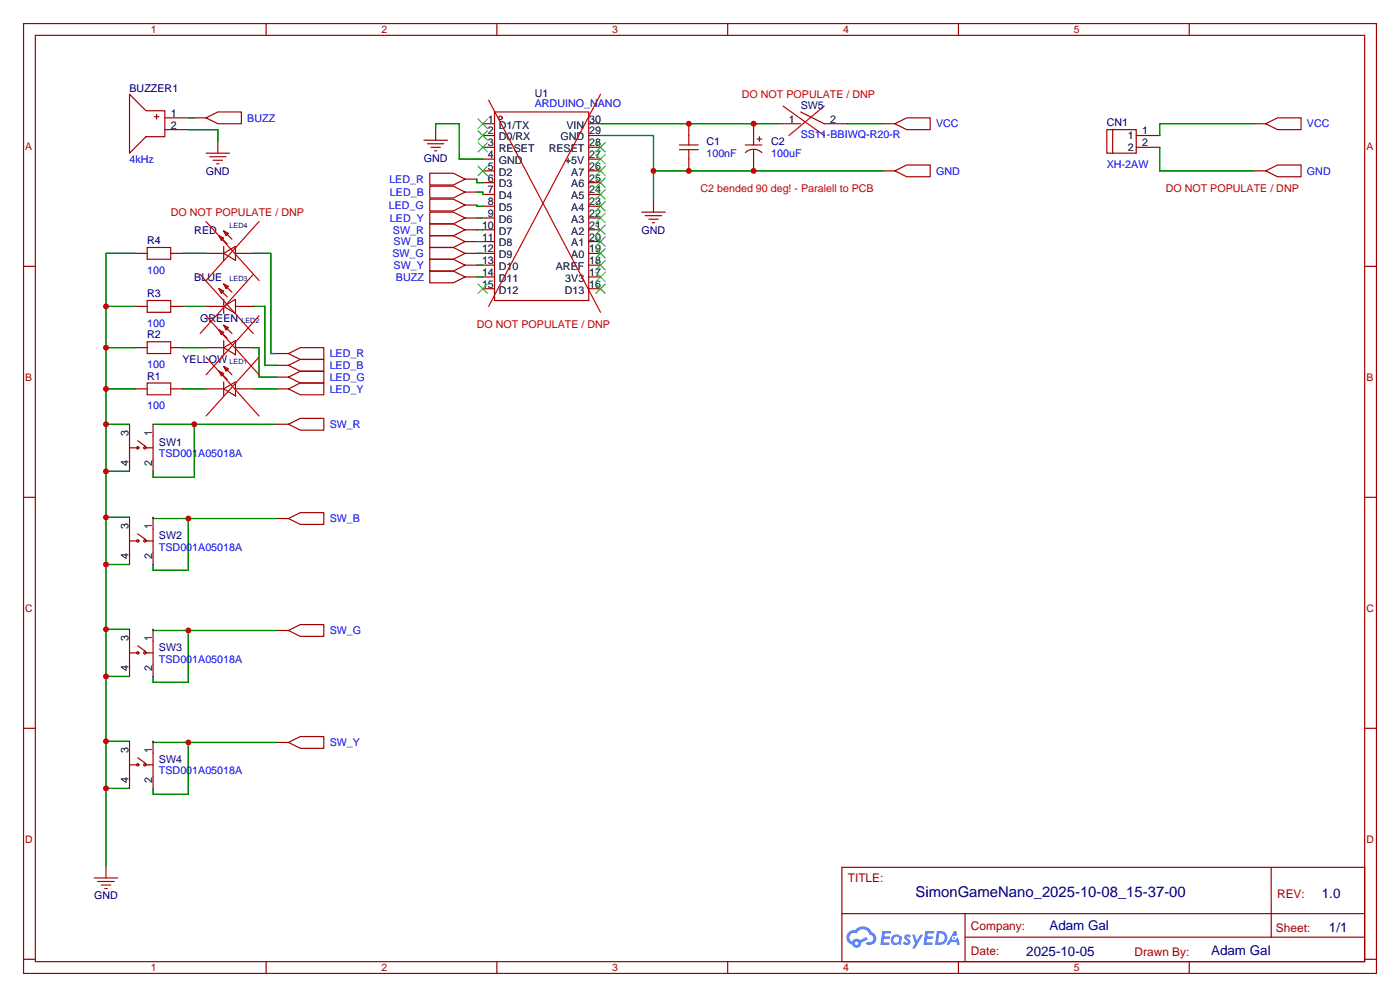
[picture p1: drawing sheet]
<svg xmlns="http://www.w3.org/2000/svg" width="302mm" height="215mm" viewBox="0 0 302 215" stroke-linecap="round" stroke-linejoin="round" font-family="sans-serif">
<g fill="none" stroke="#a10000" stroke-width=".25">
<path d="M5.1 5.1h291.8v204.7h-291.8zM7.6 7.6h286.8v199.7h-286.8zM57.4 5.1v2.5M107.2 5.1v2.5M157 5.1v2.5M206.8 5.1v2.5M256.5 5.1v2.5M5.1 57.4h2.5M294.4 57.4h2.5M5.1 107.2h2.5M294.4 107.2h2.5M5.1 157h2.5"/>
<path d="M294.4 157h2.5M181.6 186.9h112.8v20.4h-112.8zM181.6 196.9h112.7M208.2 196.9v10.2M274.2 187v15M5.1 206.8h2.5M57.4 207.3v2.5M107.2 207.3v2.5M157 207.3v2.5M206.8 207.3v2.5M208.2 202h86.1M256.5 207.3v2.5"/>
<path d="M294.4 206.8h2.5"/>
</g>
<g fill="#5487ff">
<path d="M195.3 201.6l.5-.2 .4 .1 .3 .2-.3 .5a.33 .33 0 0 0-.2-.3 .33 .33 0 0 0-.4 .1l.1 .1a.86 .86 0 0 1 .6 .6 .86 .86 0 0 1-.3 .9l-.6 .1-.6-.4 .3-.4 .5 .3 .3-.1-.1-.2a.88 .88 0 0 1-.5-1.3z"/>
<path d="M196.8 201.4h.5l.5 1.3 .7-1.3h.6l-1.7 3.1h-.6l.6-1.2z"/>
<path d="M190.3 200.7h1.7l.2 .1-.1 .4h-1.3v.6h1l.3 .3-.3 .2h-1.1l-.1 .8 1.2 .1 .1 .2-.1 .2h-1.9z"/>
<path d="M199.6 200.7h1.7l.2 .1-.1 .4h-1.3l-.1 .6h1.1l.2 .3-.2 .2h-1.1l-.1 .8 1.2 .1 .1 .2-.1 .2h-1.9z"/>
<path d="M205.8 200.7h.5l.2 .9-.4 .2a.5 .5 0 0 0-.7 .2 .5 .5 0 0 0 .3 .7 .5 .5 0 0 0 .6-.5l.3-.1 .5 1.5h-.6l-.2-.6h-1.2l-.3 .6h-.7z"/>
<path d="M202.1 200.7l-.4 2.9h.9a1.51 1.51 0 0 0 1.8-1.5 1.51 1.51 0 0 0-1.8-1.4zM202.6 201.2a1.02 1.02 0 0 1 1.2 1.1 1.02 1.02 0 0 1-1.5 .8z"/>
<path d="M192.6 201.7a1.11 1.11 0 0 0-.3 1.6 1.11 1.11 0 0 0 1.6 .2l.4 .1 .2-1.6-.4-.2a1.02 1.02 0 0 0-1.5-.1zM192.6 202.5a.7 .7 0 0 1 1.4 0 .7 .7 0 0 1-1.4 0z"/>
<path d="M183.1 200.9a1.58 1.58 0 0 0 .7 2.7 1.01 1.01 0 0 0 1.2 .7 1.01 1.01 0 0 0 .8-1.1l1.4-.7-.3-.6-1.4 .7a1.03 1.03 0 0 0-1.7 .4 1 1 0 0 1-.5-1.4 1 1 0 0 1 1.5-.4 1.49 1.49 0 0 1 1.5-.9 1.49 1.49 0 0 1 1.3 1.2 .82 .82 0 0 1 .8 1 .82 .82 0 0 1-1.2 .5l-.3 .2v.3a1.4 1.4 0 0 0 2-.6 1.4 1.4 0 0 0-.8-2 2.19 2.19 0 0 0-3.7-.4l-.8 .1zM184.4 203.3a.4 .4 0 0 1 .8 0 .4 .4 0 0 1-.8 0z"/>
<circle cx="205.8" cy="202.2" r=".19"/>
</g>
<g fill="none" stroke="#a10000" stroke-width=".25">
<path d="M27.9 20.3l3.6 3.6h4.1v5.6h-4.1l-3.6 3.5zM33.3 25.1h1M33.8 24.6v1.1M35.6 25.4h5M35.6 27.9h5M41.9 25.4h2.5M44.4 25.4l2.6-1.3h5.1v2.6h-5.1zM44.4 33h5.1M45.2 33.8h3.6M46 34.5h2M46.7 35.3h.5M47 30.5v2.5"/>
<path d="M91.4 30.2h5.1M92.2 31h3.6M92.7 37.3h5.1l2.5 1.3-2.5 1.3h-5.1zM93 31.8h2M93.7 32.5h.5M94 27.7v2.5M100.3 38.6h2.6M104.1 26.7h2.6M104.1 29.2h2.6M104.1 31.8h2.6M104.1 34.3h2.6M104.1 36.8h2.6"/>
<path d="M104.1 39.4h2.6M106.7 24.1h20.3v40.7h-20.3zM127 26.7h2.5M127 29.2h2.5M127 31.8h2.5M127 34.3h2.5M127 36.8h2.5M127 39.4h2.5M146.6 32.3h4M146.6 31.2h4M148.6 26.7v4.5M148.6 32.3v4.5"/>
<path d="M160.8 31.2h3.5M160.8 32.9a2.54 2.54 0 0 1 3.5 0M162.6 26.7v4.5M162.6 32.3v4.5M163.3 30h1M163.8 29.5v1M167.6 26.7h5.1M172.7 24.1l5.1 2.6h5.1M190.5 26.7h2.5M190.5 36.8h2.5M193 26.7l2.6-1.3h5.1v2.5h-5.1zM193 36.8l2.6-1.2h5.1v2.5h-5.1z"/>
<path d="M240 27.9h5.1v5.1h-5.1zM240 27.9h-1.2v5.1h1.2M245.1 29.2h5.1M245.1 31.8h5.1M270.5 26.7h2.5M270.5 36.8h2.5M273 26.7l2.6-1.3h5.1v2.5h-5.1zM273 36.8l2.6-1.2h5.1v2.5h-5.1zM29.2 54.6h2.5M31.7 53.3h5.1v2.6h-5.1zM36.8 54.6h2.6M44.4 54.6h3.9"/>
<path d="M47.2 50.8l1.1 .5-.5 .5zM47.2 50.8l1.8 1.8M48.3 54.6l2.5-1.5v3zM48.3 49.8l1 .5-.5 .5zM48.3 49.8l1.7 1.8M48.3 53.1v3M50.8 54.6h3.8M92.7 55.9h5.1l2.5 1.3-2.5 1.2h-5.1zM92.7 53.3h5.1l2.5 1.3-2.5 1.3h-5.1zM92.7 50.8h5.1l2.5 1.3-2.5 1.2h-5.1zM92.7 48.3h5.1l2.5 1.2-2.5 1.3h-5.1zM92.7 45.7h5.1l2.5 1.3-2.5 1.3h-5.1z"/>
<path d="M92.7 42.9h5.1l2.5 1.3-2.5 1.3h-5.1zM92.7 40.1h5.1l2.5 1.3-2.5 1.3h-5.1zM92.7 58.4h5.1l2.5 1.3-2.5 1.3h-5.1zM100.3 47h2.6M100.3 49.5h2.6M100.3 52.1h2.6M100.3 54.6h2.6M100.3 57.2h2.6M100.3 59.7h2.6M100.3 44.2h2.6M100.3 41.4h2.6M104.1 41.9h2.6"/>
<path d="M104.1 44.4h2.6M104.1 47h2.6M104.1 49.5h2.6M104.1 52.1h2.6M104.1 54.6h2.6M104.1 57.2h2.6M104.1 59.7h2.6M127 41.9h2.5M127 44.4h2.5M127 47h2.5M127 49.5h2.5M127 52.1h2.5"/>
<path d="M127 54.6h2.5M127 57.2h2.5M127 59.7h2.5M138.4 45.7h5.1M139.2 46.5h3.5M140 47.2h2M140.7 48h.5M141 43.2v2.5M29.2 74.9h2.5M29.2 66h2.5M31.7 73.7h5.1v2.5h-5.1zM31.7 64.8h5.1v2.5h-5.1z"/>
<path d="M36.8 74.9h2.6M36.8 66h2.6M44.4 74.9h3.9M44.4 66h3.9M47.2 71.1l1.1 .5-.5 .5zM47.2 62.2l1.1 .5-.5 .5zM47.2 71.1l1.8 1.8M47.2 62.2l1.8 1.8M48.3 74.9l2.5-1.5v3.1zM48.3 70.1l1 .5-.5 .5zM48.3 66l2.5-1.5v3.1zM48.3 61.2l1 .5-.5 .5z"/>
<path d="M48.3 79l1 .5-.5 .5zM48.3 64.5v3.1M48.3 73.4v3.1M48.3 70.1l1.7 1.8M48.3 61.2l1.7 1.8M48.3 79l1.7 1.8M50.8 74.9h3.8M50.8 66h3.8M59.7 78.7h2.5M59.7 76.2h2.5M62.2 78.7l2.6-1.2h5v2.5h-5zM62.2 76.2l2.6-1.3h5v2.6h-5z"/>
<path d="M104.1 62.2h2.6M127 62.2h2.5M27.9 91.4v10.2M27.9 96.5h1.8M29.2 83.8h2.5M29.7 95l1.8 1.3M31.2 96.5h1.8M31.7 82.5h5.1v2.6h-5.1zM33 91.4v10.2M36.8 83.8h2.6M44.4 83.8h3.9M47.2 80l1.1 .5-.5 .5z"/>
<path d="M47.2 80l1.8 1.8M48.3 83.8l2.5-1.5v3zM48.3 82.3v3M50.8 83.8h3.8M59.7 91.4h2.5M59.7 83.8h2.5M59.7 81.3h2.5M62.2 91.4l2.6-1.2h5v2.5h-5zM62.2 83.8l2.6-1.3h5v2.6h-5zM62.2 81.3l2.6-1.3h5v2.5h-5zM27.9 111.5v10.2M27.9 116.6h1.8"/>
<path d="M29.7 115.1l1.8 1.2M31.2 116.6h1.8M33 111.5v10.2M59.7 111.8h2.5M62.2 111.8l2.6-1.3h5v2.5h-5zM27.9 135.6v10.2M29.7 139.2l1.8 1.3M33 135.6v10.2M59.7 135.9h2.5M62.2 135.9l2.6-1.3h5v2.6h-5zM27.9 159.8v10.1M27.9 140.7h1.8"/>
<path d="M31.2 140.7h1.8M33 159.8v10.1M27.9 164.8h1.8M29.7 163.3l1.8 1.3M31.2 164.8h1.8M59.7 160h2.5M62.2 160l2.6-1.2h5v2.5h-5zM20.3 189.2h5.1M21.1 190h3.5M21.8 190.8h2.1M22.6 191.5h.5M22.9 186.7v2.5"/>
<circle cx="107.9" cy="25.4" r=".38"/>
<circle cx="29.7" cy="96.5" r=".25"/>
<circle cx="31.2" cy="96.5" r=".25"/>
<circle cx="29.7" cy="116.6" r=".25"/>
<circle cx="31.2" cy="116.6" r=".25"/>
<circle cx="29.7" cy="140.7" r=".25"/>
<circle cx="31.2" cy="140.7" r=".25"/>
<circle cx="29.7" cy="164.8" r=".25"/>
<circle cx="31.2" cy="164.8" r=".25"/>
</g>
<g fill="none" stroke="#3c3" stroke-width=".25">
<path d="M103.1 25.7l2.1 2M103.1 28.2l2.1 2M103.1 30.7l2.1 2.1M103.1 35.8l2.1 2M105.2 25.7l-2.1 2M105.2 28.2l-2.1 2M105.2 30.7l-2.1 2.1M105.2 35.8l-2.1 2M128.5 38.4l2.1 2M128.5 35.8l2.1 2M128.5 33.3l2.1 2M128.5 30.7l2.1 2.1"/>
<path d="M130.6 38.4l-2.1 2M130.6 35.8l-2.1 2M130.6 33.3l-2.1 2M130.6 30.7l-2.1 2.1M128.5 58.7l2.1 2M128.5 56.1l2.1 2.1M128.5 53.6l2.1 2M128.5 51.1l2.1 2M128.5 48.5l2.1 2M128.5 46l2.1 2M128.5 43.4l2.1 2.1M128.5 40.9l2.1 2"/>
<path d="M130.6 58.7l-2.1 2M130.6 56.1l-2.1 2.1M130.6 53.6l-2.1 2M130.6 51.1l-2.1 2M130.6 48.5l-2.1 2M130.6 46l-2.1 2M130.6 43.4l-2.1 2.1M130.6 40.9l-2.1 2M103.1 61.2l2.1 2M105.2 61.2l-2.1 2M128.5 61.2l2.1 2M130.6 61.2l-2.1 2"/>
</g>
<g fill="none" stroke="#008700" stroke-width=".25">
<path d="M40.6 25.4h1.3M40.6 27.9h6.4v2.6M94 27.7v-1h5.1v7.6h5M102.9 38.6v.8h1.2M129.5 29.2h11.5v14M129.5 26.7h38.1M141 36.8h49.5M182.9 26.7h7.6M250.2 31.8v5h20.3M270.5 26.7h-20.3v2.5M29.2 54.6h-6.3v132.1M39.4 54.6h5"/>
<path d="M54.6 54.6h3.8v21.6h1.3M102.9 54.6h1.2M102.9 57.2h1.2M102.9 52.1h1.2M102.9 49.5h1.2M102.9 47h1.2M102.9 44.2v.2h1.2M102.9 41.4h1.2v.5M102.9 59.7h1.2M22.9 74.9h6.3M22.9 66h6.3M39.4 74.9h5"/>
<path d="M39.4 66h5M54.6 74.9h1.3v6.4h3.8M54.6 66h2.5v12.7h2.6M22.9 83.8h6.3M22.9 91.4h5M33 91.4h26.7M39.4 83.8h5M41.9 91.4v11.5h-8.9v-1.3M54.6 83.8h5.1M22.9 101.6h5M22.9 111.5h5M33 111.5v.3h26.7"/>
<path d="M40.6 111.8v11.1h-7.6v-1.2M22.9 121.7h5M22.9 135.6h5M33 135.6v.3h26.7M40.6 135.9v11.2h-7.6v-1.3M22.9 145.8h5M22.9 159.8h5M33 159.8v.2h26.7M22.9 169.9h5M40.6 160v11.2h-7.6v-1.3"/>
</g>
<path d="M105.4 21.6l24.1 45.7M129.5 20.3l-24.1 45.7M168.9 22.9l8.9 6.3M177.8 22.9l-7.6 6.3M43.2 59.2l11.4 12.7M44.4 47.8l11.5 12.7M54.6 59.2l-11.4 12.7M55.9 47.8l-11.5 12.7M44.4 68.1l11.5 12.7M44.4 77l11.5 12.7M55.9 68.1l-11.5 12.7M55.9 77l-11.5 12.7" fill="none" stroke="#c00" stroke-width=".25"/>
<g fill="#c00">
<circle cx="22.9" cy="66" r=".63"/>
<circle cx="22.9" cy="74.9" r=".63"/>
<circle cx="22.9" cy="83.8" r=".63"/>
<circle cx="22.9" cy="91.4" r=".63"/>
<circle cx="22.9" cy="101.6" r=".63"/>
<circle cx="22.9" cy="111.5" r=".63"/>
<circle cx="22.9" cy="121.7" r=".63"/>
<circle cx="22.9" cy="135.6" r=".63"/>
<circle cx="22.9" cy="145.8" r=".63"/>
<circle cx="22.9" cy="159.8" r=".63"/>
<circle cx="22.9" cy="169.9" r=".63"/>
<circle cx="41.9" cy="91.4" r=".63"/>
<circle cx="141" cy="36.8" r=".63"/>
<circle cx="148.6" cy="36.8" r=".63"/>
<circle cx="162.6" cy="36.8" r=".63"/>
<circle cx="148.6" cy="26.7" r=".63"/>
<circle cx="162.6" cy="26.7" r=".63"/>
<circle cx="40.6" cy="111.8" r=".63"/>
<circle cx="40.6" cy="135.9" r=".63"/>
<circle cx="40.6" cy="160" r=".63"/>
</g>
<text font-size="3.2" fill="#000080" x="197.5" y="193.3">SimonGameNano_2025-10-08_15-37-00</text>
<g font-size="2.9" fill="#000080">
<text x="285.1" y="193.5">1.0</text>
<text x="226.4" y="200.4">Adam Gal</text>
<text x="286.7" y="200.9">1/1</text>
<text x="221.4" y="206">2025-10-05</text>
<text x="261.3" y="205.9">Adam Gal</text>
</g>
<g font-size="2.6" fill="#a00000">
<text x="182.9" y="190.1">TITLE:</text>
<text x="275.5" y="193.5">REV:</text>
<text x="209.5" y="200.4">Company:</text>
<text x="275.2" y="200.8">Sheet:</text>
<text x="209.5" y="205.9">Date:</text>
<text x="244.8" y="205.9">Drawn By:</text>
</g>
<g font-size="2.3" fill="#000080">
<text x="27.9" y="19.9">BUZZER1</text>
<text x="115.4" y="20.8">U1</text>
<text x="172.7" y="23.4">SW5</text>
<text x="238.8" y="27.2">CN1</text>
<text x="91.4" y="34.8">GND</text>
<text x="152.4" y="31.3">C1</text>
<text x="166.4" y="31.3">C2</text>
<text x="44.4" y="37.6">GND</text>
<text x="31.7" y="52.6">R4</text>
<text x="41.9" y="50.3">RED</text>
<text x="138.4" y="50.3">GND</text>
<text x="31.7" y="64.1">R3</text>
<text x="41.9" y="60.5">BLUE</text>
<text x="43.2" y="69.4">GREEN</text>
<text x="31.7" y="72.9">R2</text>
<text x="31.7" y="81.8">R1</text>
<text x="39.4" y="78.3">YELLOW</text>
<text x="34.3" y="96.1">SW1</text>
<text x="34.3" y="116.1">SW2</text>
<text x="34.3" y="140.3">SW3</text>
<text x="34.3" y="164.4">SW4</text>
<text x="20.3" y="193.8">GND</text>
</g>
<g font-size="2.3" fill="#00f">
<text x="115.4" y="23.1">ARDUINO_NANO</text>
<text x="53.3" y="26.2">BUZZ</text>
<text x="172.7" y="29.8">SS11-BBIWQ-R20-R</text>
<text x="201.9" y="27.5">VCC</text>
<text x="281.9" y="27.5">VCC</text>
<text x="27.9" y="35.1">4kHz</text>
<text x="152.4" y="33.8">100nF</text>
<text x="166.4" y="33.8">100uF</text>
<text x="84" y="39.4">LED_R</text>
<text x="201.9" y="37.6">GND</text>
<text x="238.8" y="36.1">XH-2AW</text>
<text x="281.9" y="37.6">GND</text>
<text x="83.9" y="45">LED_G</text>
<text x="84.1" y="47.8">LED_Y</text>
<text x="84.1" y="42.2">LED_B</text>
<text x="84.8" y="50.3">SW_R</text>
<text x="84.9" y="52.9">SW_B</text>
<text x="31.7" y="59">100</text>
<text x="84.6" y="55.4">SW_G</text>
<text x="84.9" y="58">SW_Y</text>
<text x="85.4" y="60.5">BUZZ</text>
<text x="31.7" y="70.4">100</text>
<text x="71.1" y="77">LED_R</text>
<text x="31.7" y="79.3">100</text>
<text x="71.1" y="82.1">LED_G</text>
<text x="71.1" y="79.5">LED_B</text>
<text x="31.7" y="88.2">100</text>
<text x="71.1" y="84.6">LED_Y</text>
<text x="71.1" y="92.2">SW_R</text>
<text x="34.3" y="98.6">TSD001A05018A</text>
<text x="71.1" y="112.6">SW_B</text>
<text x="34.3" y="118.7">TSD001A05018A</text>
<text x="71.1" y="136.7">SW_G</text>
<text x="34.3" y="142.8">TSD001A05018A</text>
<text x="71.1" y="160.8">SW_Y</text>
<text x="34.3" y="166.9">TSD001A05018A</text>
</g>
<g font-size="2.3" fill="#c00">
<text x="160" y="21.1">DO NOT POPULATE / DNP</text>
<text x="151.1" y="41.4">C2 bended 90 deg! - Paralell to PCB</text>
<text x="251.5" y="41.4">DO NOT POPULATE / DNP</text>
<text x="36.8" y="46.5">DO NOT POPULATE / DNP</text>
<text x="102.9" y="70.7">DO NOT POPULATE / DNP</text>
</g>
<g font-size="2.3">
<text x="36.8" y="25.2">1</text>
<text x="36.8" y="27.7">2</text>
<text x="105.3" y="26.4">1</text>
<text x="105.3" y="29">2</text>
<text x="107.6" y="27.7">D1/TX</text>
<text x="122.2" y="27.7">VIN</text>
<text x="127.1" y="29">29</text>
<text x="127.1" y="26.4">30</text>
<text x="170.2" y="26.4">1</text>
<text x="179.1" y="26.4">2</text>
<text x="243.3" y="30">1</text>
<text x="246.4" y="29">1</text>
<text x="105.3" y="31.5">3</text>
<text x="105.3" y="34.1">4</text>
<text x="107.6" y="30.3">D0/RX</text>
<text x="107.6" y="32.8">RESET</text>
<text x="107.6" y="35.3">GND</text>
<text x="118.4" y="32.8">RESET</text>
<text x="120.9" y="30.3">GND</text>
<text x="121.9" y="35.3">+5V</text>
<text x="127.1" y="34.1">27</text>
<text x="127.1" y="31.5">28</text>
<text x="243.3" y="32.5">2</text>
<text x="246.4" y="31.5">2</text>
<text x="105.3" y="36.6">5</text>
<text x="105.3" y="39.1">6</text>
<text x="105.3" y="41.7">7</text>
<text x="107.6" y="37.9">D2</text>
<text x="107.6" y="40.4">D3</text>
<text x="123.2" y="40.4">A6</text>
<text x="123.2" y="37.9">A7</text>
<text x="127.1" y="41.7">24</text>
<text x="127.1" y="39.1">25</text>
<text x="127.1" y="36.6">26</text>
<text x="105.3" y="44.2">8</text>
<text x="105.3" y="46.8">9</text>
<text x="107.6" y="43">D4</text>
<text x="107.6" y="45.5">D5</text>
<text x="123.2" y="45.5">A4</text>
<text x="123.2" y="43">A5</text>
<text x="127.1" y="46.8">22</text>
<text x="127.1" y="44.2">23</text>
<text x="104" y="49.3">10</text>
<text x="104" y="51.8">11</text>
<text x="107.6" y="48">D6</text>
<text x="107.6" y="50.6">D7</text>
<text x="107.6" y="53.1">D8</text>
<text x="123.2" y="53.1">A1</text>
<text x="123.2" y="50.6">A2</text>
<text x="123.2" y="48">A3</text>
<text x="127.1" y="51.8">20</text>
<text x="127.1" y="49.3">21</text>
<text x="104" y="54.4">12</text>
<text x="104" y="56.9">13</text>
<text x="104" y="59.5">14</text>
<text x="107.6" y="55.7">D9</text>
<text x="107.6" y="58.2">D10</text>
<text x="119.9" y="58.2">AREF</text>
<text x="123.2" y="55.7">A0</text>
<text x="127.1" y="59.5">17</text>
<text x="127.1" y="56.9">18</text>
<text x="127.1" y="54.4">19</text>
<text x="104" y="62">15</text>
<text x="107.6" y="60.7">D11</text>
<text x="107.6" y="63.3">D12</text>
<text x="121.8" y="63.3">D13</text>
<text x="122" y="60.7">3V3</text>
<text x="127.1" y="62">16</text>
<text x="27.7" y="94" transform="rotate(-90 27.7 94)">3</text>
<text x="32.8" y="94" transform="rotate(-90 32.8 94)">1</text>
<text x="27.7" y="100.3" transform="rotate(-90 27.7 100.3)">4</text>
<text x="32.8" y="100.3" transform="rotate(-90 32.8 100.3)">2</text>
<text x="27.7" y="114" transform="rotate(-90 27.7 114)">3</text>
<text x="32.8" y="114" transform="rotate(-90 32.8 114)">1</text>
<text x="27.7" y="120.4" transform="rotate(-90 27.7 120.4)">4</text>
<text x="32.8" y="120.4" transform="rotate(-90 32.8 120.4)">2</text>
<text x="27.7" y="138.2" transform="rotate(-90 27.7 138.2)">3</text>
<text x="32.8" y="138.2" transform="rotate(-90 32.8 138.2)">1</text>
<text x="27.7" y="144.5" transform="rotate(-90 27.7 144.5)">4</text>
<text x="32.8" y="144.5" transform="rotate(-90 32.8 144.5)">2</text>
<text x="27.7" y="162.3" transform="rotate(-90 27.7 162.3)">3</text>
<text x="32.8" y="162.3" transform="rotate(-90 32.8 162.3)">1</text>
<text x="27.7" y="168.7" transform="rotate(-90 27.7 168.7)">4</text>
<text x="32.8" y="168.7" transform="rotate(-90 32.8 168.7)">2</text>
</g>
<g font-size="2.2" fill="#a00000">
<text x="32.5" y="7.1">1</text>
<text x="82.3" y="7.1">2</text>
<text x="132.1" y="7.1">3</text>
<text x="181.9" y="7.1">4</text>
<text x="231.6" y="7.1">5</text>
<text x="5.5" y="32.4">A</text>
<text x="294.8" y="32.4">A</text>
<text x="5.5" y="82.2">B</text>
<text x="294.8" y="82.2">B</text>
<text x="5.5" y="132">C</text>
<text x="294.8" y="132">C</text>
<text x="5.5" y="181.8">D</text>
<text x="294.8" y="181.8">D</text>
<text x="32.5" y="209.3">1</text>
<text x="82.3" y="209.3">2</text>
<text x="132.1" y="209.3">3</text>
<text x="181.9" y="209.3">4</text>
<text x="231.6" y="209.3">5</text>
</g>
<g font-size="1.6" fill="#000080">
<text x="49.5" y="49.2">LED4</text>
<text x="49.5" y="60.6">LED3</text>
<text x="52.1" y="69.5">LED2</text>
<text x="49.5" y="78.4">LED1</text>
</g>
</svg>
